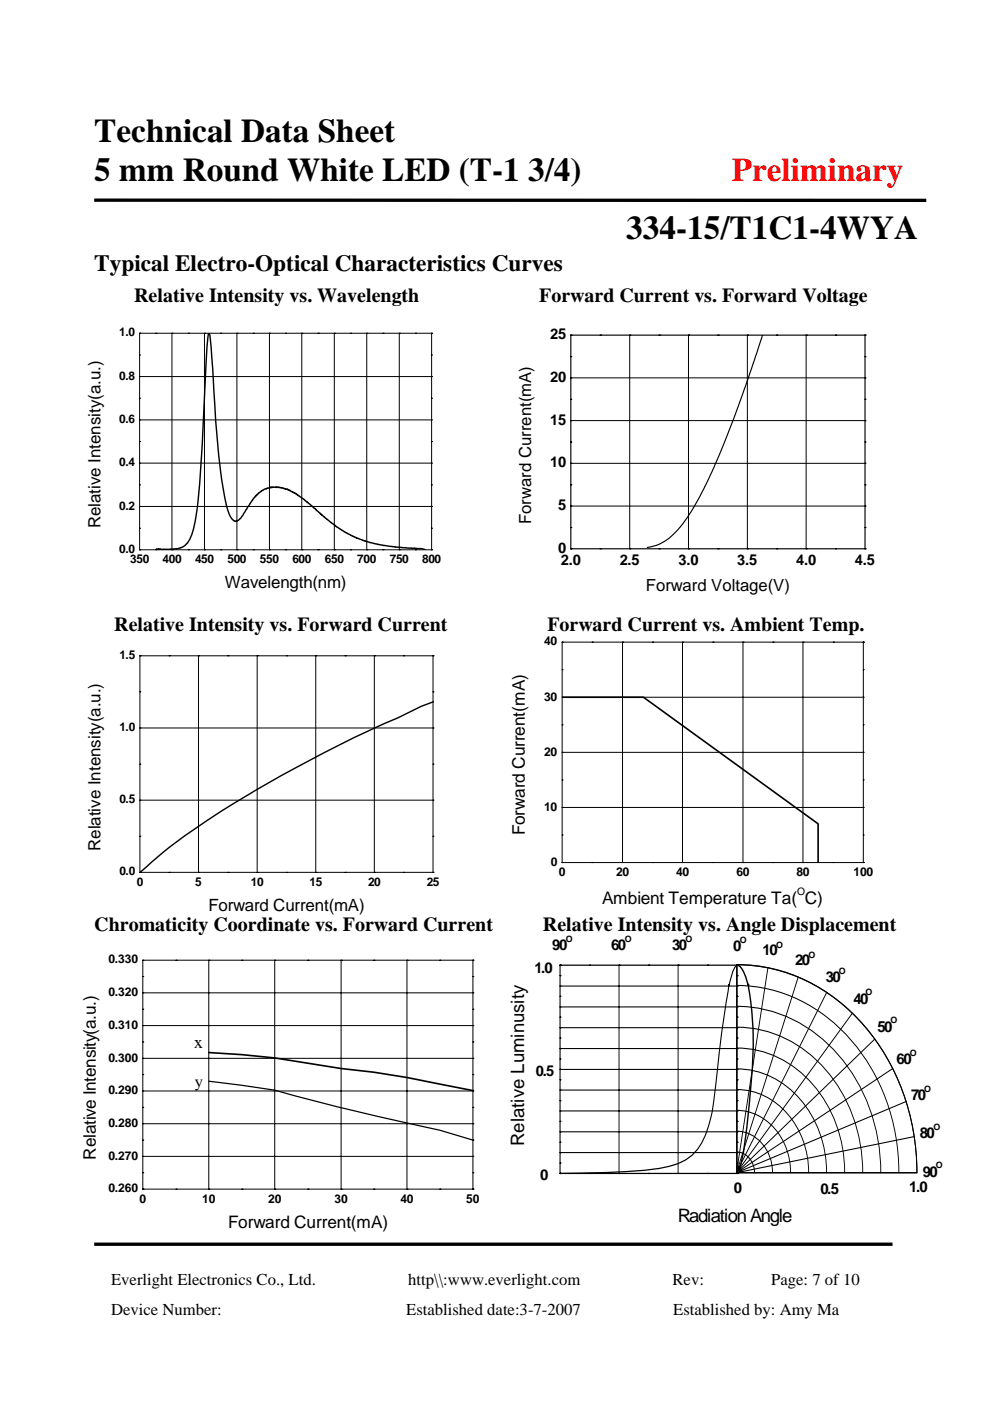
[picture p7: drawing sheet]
<svg xmlns="http://www.w3.org/2000/svg" width="210mm" height="297mm" viewBox="0 0 210 297" stroke-linecap="round" stroke-linejoin="round" font-family="sans-serif">
<path d="M20 42.4l176.5 .1M20 263.8h169.3" fill="none" stroke="#000" stroke-width=".71" stroke-linecap="butt"/>
<g fill="none" stroke="#000" stroke-width=".21">
<path d="M29.6 70.7h.1M29.6 79.8h.1M29.6 75.3h.1M29.6 70.7h61.9M29.6 79.8h61.9M29.6 70.7v45.9M33 70.7h.1M36.5 70.7h.1M36.5 70.7v45.9M39.9 70.7h.1M43.4 70.7h.1M43.4 70.7v45.9"/>
<path d="M46.8 70.7h.1M50.2 70.7h.1M50.2 70.7v45.9M53.7 70.7h.1M57.1 70.7h.1M57.1 70.7v45.9M60.6 70.7h.1M64 70.7h.1M64 70.7v45.9M67.5 70.7h.1M70.9 70.7h.1M70.9 70.7v45.9"/>
<path d="M74.4 70.7h.1M77.8 70.7h.1M77.8 70.7v45.9M81.2 70.7h.1M84.7 70.7h.1M84.7 70.7v45.9M88.1 70.7h.1M91.5 70.7h.1M91.5 79.8h.1M91.5 75.3h.1M91.5 70.7v45.9M133.6 71.1v45.3"/>
<path d="M146 71.1v45.3M158.5 71.1v45.3M171 71.1v45.3M29.6 98.2h.1M29.6 93.6h.1M29.6 89h.1M29.6 84.4h.1M29.6 98.2h61.9M29.6 89h61.9M91.5 98.2h.1M91.5 93.6h.1M91.5 89h.1"/>
<path d="M91.5 84.4h.1M121.1 98.2h62.4M121.1 89.2h62.4M121.1 80.1h62.4M29.6 116.6h.1M29.6 112h.1M29.6 107.4h.1M29.6 102.8h.1M29.6 116.6h61.9M29.6 107.4h61.9M33 116.6h.1M36.5 116.6h.1"/>
<path d="M39.9 116.6h.1M43.4 116.6h.1M46.8 116.6h.1M50.2 116.6h.1M53.7 116.6h.1M57.1 116.6h.1M60.6 116.6h.1M64 116.6h.1M67.5 116.6h.1M70.9 116.6h.1M74.4 116.6h.1M77.8 116.6h.1"/>
<path d="M81.2 116.6h.1M84.7 116.6h.1M88.1 116.6h.1M91.5 116.6h.1M91.5 112h.1M91.5 107.4h.1M91.5 102.8h.1M121.1 107.3h62.4M29.7 139h.1M29.7 139h62.1M29.7 139v46M35.9 139h.1"/>
<path d="M42.1 139h.1M42.1 139v46M48.3 139h.1M54.5 139h.1M54.5 139v46M60.7 139h.1M67 139h.1M67 139v46M73.2 139h.1M79.4 139h.1M79.4 139v46M85.6 139h.1"/>
<path d="M91.8 139h.1M91.8 139v46M119.2 136.1h.1M119.2 136.1v46.8M119.2 136.1h63.9M125.6 136.1h.1M132 136.1h.1M132 136.1v46.8M138.4 136.1h.1M144.8 136.1h.1M144.8 136.1v46.8M151.2 136.1h.1"/>
<path d="M157.6 136.1h.1M157.6 136.1v46.8M163.9 136.1h.1M170.3 136.1h.1M170.3 136.1v46.8M176.7 136.1h.1M183.1 136.1h.1M183.1 136.1v46.8M29.7 154.3h.1M29.7 146.7h.1M29.7 154.3h62.1M91.8 154.3h.1"/>
<path d="M91.8 146.7h.1M119.2 159.5h.1M119.2 153.7h.1M119.2 147.8h.1M119.2 142h.1M119.2 159.5h63.9M119.2 147.8h63.9M183.1 159.5h.1M183.1 153.7h.1M183.1 147.8h.1M183.1 142h.1M29.7 177.3h.1"/>
<path d="M29.7 169.7h.1M29.7 162h.1M29.7 169.7h62.1M91.8 177.3h.1M91.8 169.7h.1M91.8 162h.1M119.2 177h.1M119.2 171.2h.1M119.2 165.4h.1M119.2 171.2h63.9M183.1 177h.1M183.1 171.2h.1"/>
<path d="M183.1 165.4h.1M29.7 185h.1M29.7 185h62.1M35.9 185h.1M42.1 185h.1M48.3 185h.1M54.5 185h.1M60.7 185h.1M67 185h.1M73.2 185h.1M79.4 185h.1M85.6 185h.1"/>
<path d="M91.8 185h.1M119.2 182.9h.1M119.2 182.9h63.9M125.6 182.9h.1M132 182.9h.1M138.4 182.9h.1M144.8 182.9h.1M151.2 182.9h.1M157.6 182.9h.1M163.9 182.9h.1M170.3 182.9h.1M176.7 182.9h.1"/>
<path d="M183.1 182.9h.1M30.3 217.4h.1M30.3 214h.1M30.3 210.5h.1M30.3 207.1h.1M30.3 203.6h.1M30.3 203.6v48.5M30.3 217.4h70M30.3 210.5h70M30.3 203.6h70M37.3 203.6h.1M44.3 203.6h.1"/>
<path d="M44.3 203.6v48.5M51.3 203.6h.1M58.3 203.6h.1M58.3 203.6v48.5M65.3 203.6h.1M72.3 203.6h.1M72.3 203.6v48.5M79.3 203.6h.1M86.3 203.6h.1M86.3 203.6v48.5M93.3 203.6h.1M100.3 203.6h.1"/>
<path d="M100.3 217.4h.1M100.3 214h.1M100.3 210.5h.1M100.3 207.1h.1M100.3 203.6v48.5M118.8 217.9h37.6M118.8 213.5h37.6M118.8 209.1h37.6M131.3 204.6v44.2M143.8 204.6v44.2M156.2 217.8a26.1 26.1 0 0 1 22.5 14 34.1 34.1 0 0 1 4.3 16.8M156.2 213.4a29.6 29.6 0 0 1 25 14.8 38.7 38.7 0 0 1 5.6 20.4"/>
<path d="M156.2 208.9a33 33 0 0 1 27.3 15.5 43.5 43.5 0 0 1 7.1 24.2M156.2 204.5a36 36 0 0 1 28.8 15 47.9 47.9 0 0 1 9.5 29.1h-38.3M156.2 204.5v44.1M162.9 205.2l-6.7 43.4M169.3 207.1l-13.1 41.5M175.3 210.4l-19.1 38.2M180.8 214.8l-24.6 33.8M30.3 238.3h.1M30.3 234.8h.1M30.3 231.3h.1M30.3 227.8h.1M30.3 224.4h.1"/>
<path d="M30.3 220.9h.1M30.3 238.3h70M30.3 231.3h70M30.3 224.4h70M100.3 238.3h.1M100.3 234.8h.1M100.3 231.3h.1M100.3 227.8h.1M100.3 224.4h.1M100.3 220.9h.1M118.8 240h37.6M118.8 235.5h37.6"/>
<path d="M118.8 231.1h37.6M118.8 226.7h37.6M118.8 222.3h37.6M156.2 239.8a8.3 8.3 0 0 1 7.7 8.8M156.2 235.4a12 12 0 0 1 11.2 10.2l.3 3M156.2 231a15.2 15.2 0 0 1 13.7 9.7 19.5 19.5 0 0 1 1.6 7.9M156.2 226.6a18.7 18.7 0 0 1 16.5 10.9 24.4 24.4 0 0 1 2.6 11.1M156.2 222.2a22 22 0 0 1 18.5 10.8 28.9 28.9 0 0 1 4.5 15.6M185.6 220.3l-29.4 28.3M189.4 226.5l-33.2 22.1M192.2 233.5l-36 15.1M30.3 252.1h.1"/>
<path d="M30.3 248.6h.1M30.3 245.2h.1M30.3 241.7h.1M30.3 245.2h70M30.3 252.1h70M37.3 252.1h.1M44.3 252.1h.1M51.3 252.1h.1M58.3 252.1h.1M65.3 252.1h.1M72.3 252.1h.1M79.3 252.1h.1"/>
<path d="M86.3 252.1h.1M93.3 252.1h.1M100.3 252.1h.1M100.3 248.6h.1M100.3 245.2h.1M100.3 241.7h.1M118.8 244.4h37.6M156.2 244.3a4.2 4.2 0 0 1 3.8 4.3M193.9 241l-37.7 7.6"/>
</g>
<path d="M119.2 147.8h17.3l37 26.9v8.2M44.3 223.2l7 .4 7 .7 14 2.2 7 .8 7 1.2 14.1 2.7" fill="none" stroke="#000" stroke-width=".35"/>
<path d="M44.3 229.2l7 .9a69.5 69.5 0 0 1 12.5 2.6 636 636 0 0 0 29.5 6.9l7.1 2.1" fill="none" stroke="#000" stroke-width=".26"/>
<g fill="none" stroke="#000" stroke-width=".24">
<path d="M121.1 71.1h.1M121.1 75.6h.1M121.1 71.1h62.4M121.1 71.1v45.3M127.3 71.1h.1M133.6 71.1h.1M139.8 71.1h.1M146 71.1h.1M152.3 71.1h.1M158.5 71.1h.1M161.8 71l-3.8 11.3-3.1 8.4-3.4 8.3-3.2 6.4a27.1 27.1 0 0 1-7.1 9.2 8.6 8.6 0 0 1-3.9 1.5M164.7 71.1h.1"/>
<path d="M171 71.1h.1M177.2 71.1h.1M183.5 71.1h.1M183.5 75.6h.1M183.5 71.1v45.3M121.1 98.2h.1M121.1 93.7h.1M121.1 89.2h.1M121.1 84.7h.1M121.1 80.1h.1M183.5 98.2h.1M183.5 93.7h.1"/>
<path d="M183.5 89.2h.1M183.5 84.7h.1M183.5 80.1h.1M121.1 116.4h.1M121.1 111.8h.1M121.1 107.3h.1M121.1 102.8h.1M121.1 116.4h62.4M127.3 116.4h.1M133.6 116.4h.1M139.8 116.4h.1M146 116.4h.1"/>
<path d="M152.3 116.4h.1M158.5 116.4h.1M164.7 116.4h.1M171 116.4h.1M177.2 116.4h.1M183.5 116.4h.1M183.5 111.8h.1M183.5 107.3h.1M183.5 102.8h.1"/>
</g>
<path d="M33.1 116.4l.6 .1v-.1l1.7 .1 2-.1 .9-.2 1-.6a6.1 6.1 0 0 0 1.6-2.9 102.6 102.6 0 0 0 2-18.6l.9-19 .4-4.4 .3 .2 .2 1.5 .7 10.3a151 151 0 0 0 2.8 25.1 3.5 3.5 0 0 0 1.5 2.6l.3 .1a2.88 2.88 0 0 0 1.8-1.8l1.9-3 1.7-1.6 2-.8 1.2 .1 .1-.1h.4l1.9 .4 1.6 .8 2 1.5 3.4 2.9 .1 .2 3 2.4 2.1 1.4 2.3 1.1 3.1 1.1 2.7 .6 2.6 .3 5.6 .3 .6 .2M91.9 148.8l-2.6 1-4.9 2.4a261.7 261.7 0 0 0-24.9 12.3 203.9 203.9 0 0 0-17.7 10.9 97.1 97.1 0 0 0-12.1 9.6" fill="none" stroke="#000" stroke-width=".3"/>
<g fill="none" stroke="#000" stroke-width=".25">
<path d="M118.8 204.6h.1M118.8 217.9h.1M118.8 215.7h.1M118.8 213.5h.1M118.8 211.2h.1M118.8 209.1h.1M118.8 206.8h.1M118.8 204.6h37.6M118.8 204.6v44.2M125 204.6h.1M131.3 204.6h.1M137.6 204.6h.1"/>
<path d="M143.8 204.6h.1M150.1 204.6h.1M156.2 204.5a36 36 0 0 1 28.8 15 47.9 47.9 0 0 1 9.5 29.1M156.3 204.7a4.8 4.8 0 0 0-1.4 3.2l-.3 1.2v-.3l-1.6 10.4-1 8.9a46.5 46.5 0 0 1-2.5 12.8 10.2 10.2 0 0 1-8.4 6.6 134.9 134.9 0 0 1-21 1.3h-1.3M156.4 204.6h.1M156.4 217.9h.1M156.4 215.7h.1M156.4 213.5h.1M156.4 211.2h.1M156.4 209.1h.1M156.4 206.8h.1M156.4 204.6v44.2"/>
<path d="M118.8 240h.1M118.8 237.8h.1M118.8 235.5h.1M118.8 233.3h.1M118.8 231.1h.1M118.8 228.9h.1M118.8 226.7h.1M118.8 224.5h.1M118.8 222.3h.1M118.8 220.1h.1M156.4 240h.1M156.4 237.8h.1"/>
<path d="M156.4 235.5h.1M156.4 233.3h.1M156.4 231.1h.1M156.4 228.9h.1M156.4 226.7h.1M156.4 224.5h.1M156.4 222.3h.1M156.4 220.1h.1M118.8 248.8h.1M118.8 246.6h.1M118.8 244.4h.1M118.8 242.2h.1"/>
<path d="M118.8 248.8h37.6M125 248.8h.1M131.3 248.8h.1M137.6 248.8h.1M143.8 248.8h.1M150.1 248.8h.1M156.4 248.8h.1M156.4 246.6h.1M156.4 244.4h.1M156.4 242.2h.1M156.5 248.6h37.9"/>
</g>
<path d="M156.3 204.5a4.6 4.6 0 0 1 2.1 3.3l.3 1.2 .1-.3a83.5 83.5 0 0 1 .2 24.4l-.7 6.4a29.9 29.9 0 0 1-1.7 8.7l-.4 .4" fill="none" stroke="#000" stroke-width=".32"/>
<g font-size="7">
<text x="20" y="30.2">Technical Data Sheet</text>
<text x="20" y="38.3">5 mm Round White LED (T-1 3/4)</text>
<text x="132.8" y="50.7">334-15/T1C1-4WYA</text>
</g>
<text font-size="7" fill="#f00" x="155.2" y="38.3">Preliminary</text>
<text font-size="4.9" x="20" y="57.5">Typical Electro-Optical Characteristics Curves</text>
<g font-size="4.2">
<text x="28.5" y="64">Relative Intensity vs. Wavelength</text>
<text x="114.4" y="64">Forward Current vs. Forward Voltage</text>
<text x="24.2" y="133.8">Relative Intensity vs. Forward Current</text>
<text x="116.1" y="133.8">Forward Current vs. Ambient Temp.</text>
<text x="20" y="197.3">Chromaticity Coordinate vs. Forward Current</text>
<text x="115.2" y="197.3">Relative Intensity vs. Angle Displacement</text>
</g>
<g font-size="3.9">
<text x="111.1" y="243" transform="rotate(-90 111.1 243)">Relative Luminusity</text>
<text x="143.7" y="259">Radiation Angle</text>
</g>
<text font-size="3.8" x="41.1" y="222.3">x</text>
<g font-size="3.7">
<text x="111.3" y="177.1" transform="rotate(-90 111.3 177.1)">Forward Current(mA)</text>
<text x="127.7" y="191.7">Ambient Temperature Ta( C)</text>
</g>
<g font-size="3.6">
<text x="21.3" y="112" transform="rotate(-90 21.3 112)">Relative Intensity(a.u.)</text>
<text x="47.7" y="124.7">Wavelength(nm)</text>
<text x="21.3" y="180.4" transform="rotate(-90 21.3 180.4)">Relative Intensity(a.u.)</text>
<text x="44.2" y="193.1">Forward Current(mA)</text>
<text x="20.3" y="245.9" transform="rotate(-90 20.3 245.9)">Relative Intensity(a.u.)</text>
<text x="48.4" y="260.4">Forward Current(mA)</text>
</g>
<g font-size="3.5">
<text x="112.7" y="111.1" transform="rotate(-90 112.7 111.1)">Forward Current(mA)</text>
<text x="137" y="125.2">Forward Voltage(V)</text>
<text x="41.3" y="230.4">y</text>
<text x="23.6" y="272.4">Everlight Electronics Co., Ltd.</text>
<text x="86.6" y="272.4">http\\:www.everlight.com</text>
<text x="142.6" y="272.4">Rev:</text>
<text x="163.6" y="272.4">Page: 7 of 10</text>
<text x="23.6" y="278.7">Device Number:</text>
<text x="86.2" y="278.7">Established date:3-7-2007</text>
<text x="142.8" y="278.7">Established by: Amy Ma</text>
</g>
<g font-size="3.2">
<text x="117.1" y="201.5">90</text>
<text x="129.6" y="201.5">60</text>
<text x="142.5" y="201.5">30</text>
<text x="155.5" y="201.6">0</text>
<text x="161.8" y="202.5">10</text>
<text x="113.3" y="206.3">1.0</text>
<text x="168.7" y="204.6">20</text>
<text x="175.2" y="208.2">30</text>
<text x="181" y="212.9">40</text>
<text x="186.1" y="218.8">50</text>
<text x="190.2" y="225.6">60</text>
<text x="193.2" y="233.2">70</text>
<text x="195.1" y="241.2">80</text>
<text x="114.6" y="250.2">0</text>
<text x="195.7" y="249.5">90</text>
<text x="155.6" y="252.9">0</text>
<text x="174" y="253.1">0.5</text>
<text x="192.9" y="252.7">1.0</text>
</g>
<g font-size="3.1">
<text x="116.7" y="71.9">25</text>
<text x="116.7" y="81">20</text>
<text x="116.7" y="90">15</text>
<text x="116.7" y="99.1">10</text>
<text x="118.4" y="108.1">5</text>
<text x="118.4" y="117.2">0</text>
<text x="119" y="119.7">2.0</text>
<text x="131.4" y="119.7">2.5</text>
<text x="143.9" y="119.7">3.0</text>
<text x="156.4" y="119.7">3.5</text>
<text x="168.9" y="119.7">4.0</text>
<text x="181.3" y="119.7">4.5</text>
<text x="113.7" y="228.2">0.5</text>
</g>
<g font-size="2.6">
<text x="115.4" y="136.8">40</text>
<text x="115.4" y="148.5">30</text>
<text x="115.4" y="160.2">20</text>
<text x="115.4" y="171.9">10</text>
<text x="116.8" y="183.6">0</text>
<text x="118.5" y="185.7">0</text>
<text x="130.7" y="185.7">20</text>
<text x="143.4" y="185.7">40</text>
<text x="156.2" y="185.7">60</text>
<text x="168.9" y="185.7">80</text>
<text x="181" y="185.7">100</text>
<text x="23" y="204.3">0.330</text>
<text x="23" y="211.2">0.320</text>
<text x="23" y="218.1">0.310</text>
<text x="23" y="225.1">0.300</text>
<text x="23" y="232">0.290</text>
<text x="23" y="239">0.280</text>
<text x="23" y="245.9">0.270</text>
<text x="23" y="252.8">0.260</text>
<text x="29.6" y="255">0</text>
<text x="42.9" y="255">10</text>
<text x="56.9" y="255">20</text>
<text x="70.9" y="255">30</text>
<text x="84.9" y="255">40</text>
<text x="98.9" y="255">50</text>
</g>
<g font-size="2.5">
<text x="25.3" y="71.3">1.0</text>
<text x="25.3" y="80.5">0.8</text>
<text x="25.3" y="89.7">0.6</text>
<text x="25.3" y="98.8">0.4</text>
<text x="25.3" y="108">0.2</text>
<text x="25.3" y="117.2">0.0</text>
<text x="27.6" y="119.5">350</text>
<text x="34.5" y="119.5">400</text>
<text x="41.4" y="119.5">450</text>
<text x="48.2" y="119.5">500</text>
<text x="55.1" y="119.5">550</text>
<text x="62" y="119.5">600</text>
<text x="68.9" y="119.5">650</text>
<text x="75.8" y="119.5">700</text>
<text x="82.7" y="119.5">750</text>
<text x="89.5" y="119.5">800</text>
<text x="25.3" y="139.7">1.5</text>
<text x="25.3" y="155">1.0</text>
<text x="25.3" y="170.3">0.5</text>
<text x="25.3" y="185.6">0.0</text>
<text x="29" y="187.9">0</text>
<text x="41.4" y="187.9">5</text>
<text x="53.2" y="187.9">10</text>
<text x="65.6" y="187.9">15</text>
<text x="78.1" y="187.9">20</text>
<text x="90.5" y="187.9">25</text>
</g>
<text font-size="2.2" x="169.1" y="189.7">O</text>
<g font-size="1.9">
<text x="120" y="199.7">O</text>
<text x="132.5" y="199.7">O</text>
<text x="145.4" y="199.7">O</text>
<text x="156.9" y="199.8">O</text>
<text x="164.6" y="200.9">O</text>
<text x="171.5" y="203">O</text>
<text x="177.9" y="206.6">O</text>
<text x="183.6" y="210.9">O</text>
<text x="188.9" y="217">O</text>
<text x="193" y="223.8">O</text>
<text x="196" y="231.5">O</text>
<text x="198" y="239.5">O</text>
<text x="198.5" y="247.6">O</text>
</g>
</svg>
